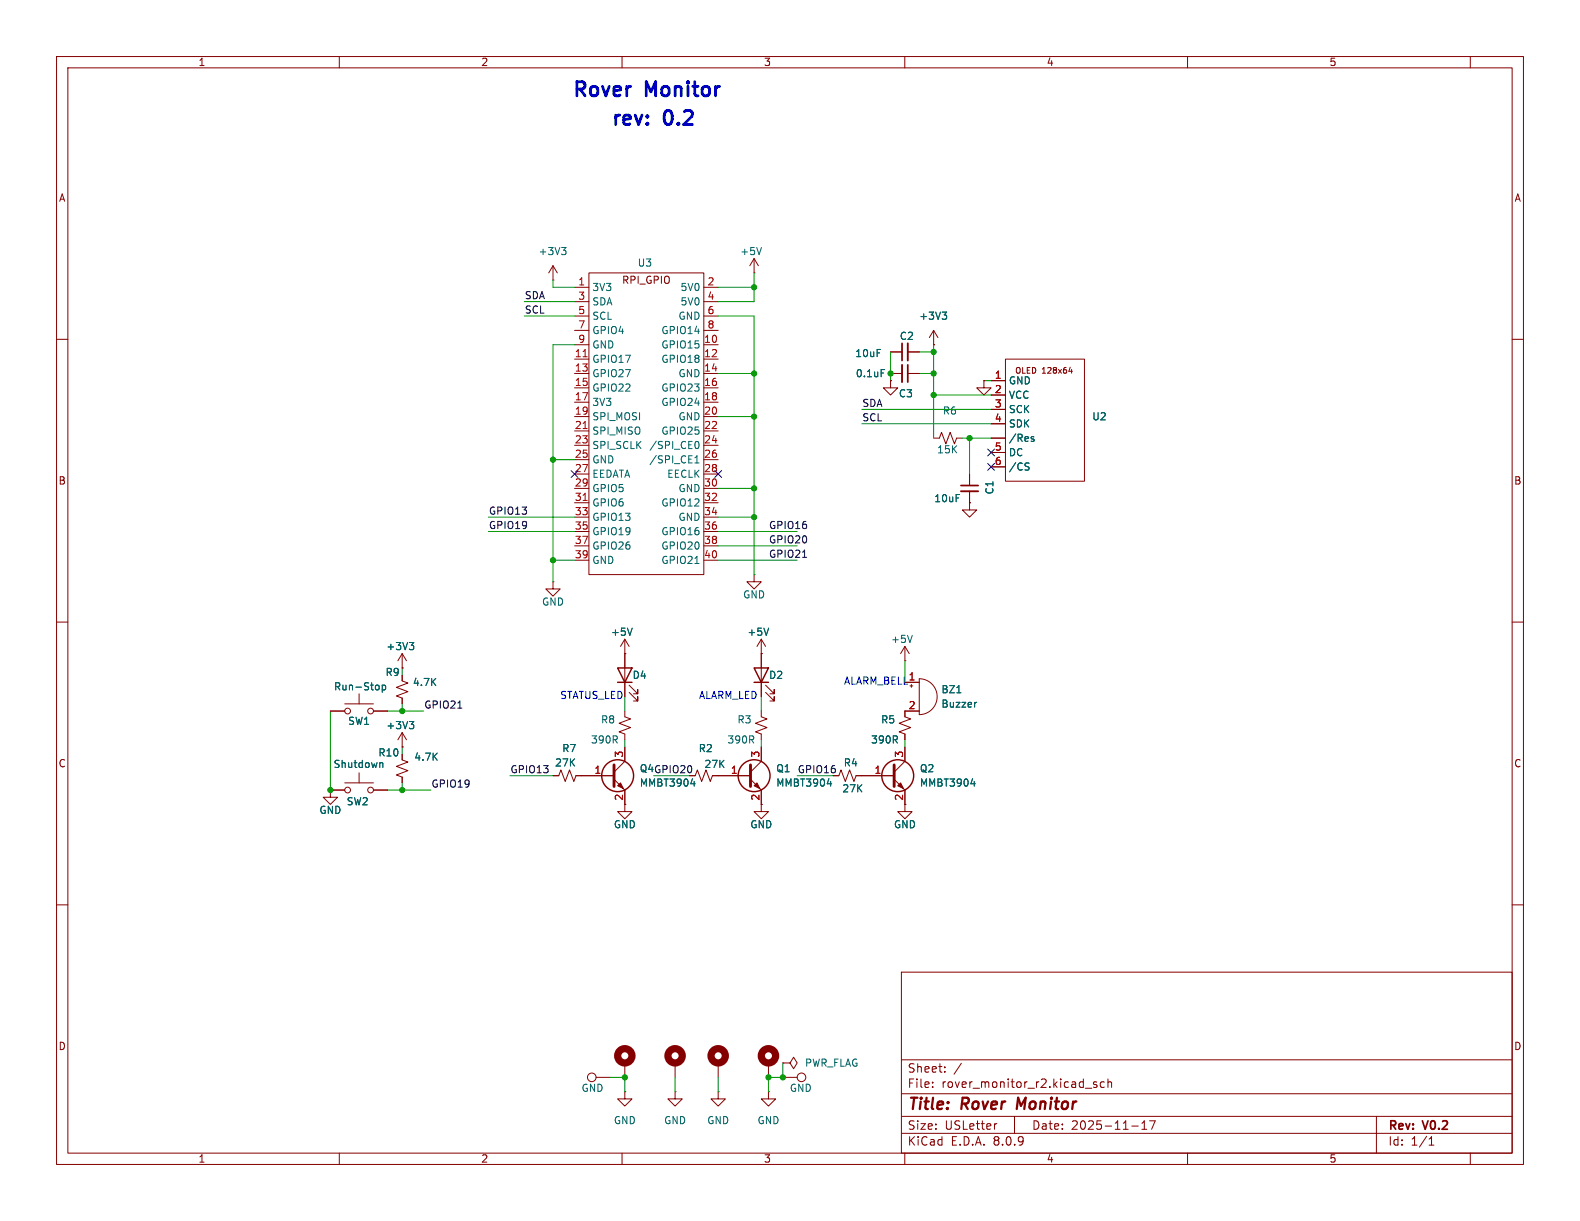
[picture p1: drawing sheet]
<svg xmlns="http://www.w3.org/2000/svg" width="279mm" height="216mm" viewBox="0 0 279 216" stroke-linecap="round" stroke-linejoin="round" font-family="sans-serif">
<g fill="none" stroke="#840000" stroke-width=".18">
<path d="M10 10h259.4v195.9h-259.4zM12 12h255.4v191.9h-255.4zM60 10v2M110 10v2M160 10v2M210 10v2M260 10v2M10 60h2M267.4 60h2M10 110h2M71.1 118.1h.1M71.1 115.6l-.7 1.2"/>
<path d="M71.1 115.6v2.5M71.1 115.6l.8 1.2M267.4 110h2M10 160h2M159.4 171.9h108v32h-108zM267.4 160h2M119.4 188v2.5M159.4 197.4h108M159.4 193.4h108M159.4 187.4h108M164.9 192.1v.2M164.9 191.4v.1"/>
<path d="M167.1 189.4v.2M167.1 188.7v.1M170 188l-1.3 1.9M176.3 198.7l-.3 .1M179.4 197.4v3M191.9 192.4h1.2M193.9 191.4l-.3-.1-.2 .2v.2l.5 .2v.3h-.5M195.3 191.4l-.4-.1-.3 .3v.4l.1 .2h.6M195.9 191.4l.2-.1 .4 .1 .1 .9M195.9 190.8v1.5M200.1 199.1h1.2M201.9 199.7h.9"/>
<path d="M201.9 198.6l.5-.4v1.5M203.3 198.2h1l-.7 1.5M243.4 197.4v6.5M60 203.9v2M110 203.9v2M159.4 200.4h108M160 203.9v2M210 203.9v2M252.7 202.5h.9M252.7 201.4l.4-.4v1.5M260 203.9v2"/>
</g>
<path d="M180 194.1l-.2 2" fill="none" stroke="#840000" stroke-width=".4"/>
<path d="M72.4 113.6h.8l-.5 .5M72.9 114.1l.3 .2v.3l-.3 .3" fill="none" stroke="#006464" stroke-width=".18"/>
<circle cx="119.4" cy="186.7" r="1.27" fill="none" stroke="#840000" stroke-width="1.3"/>
<path d="M104.1 48.3h20.4v53.3h-20.4z" fill="#fff"/>
<g fill="none" stroke="#840000" stroke-width=".18">
<path d="M97.8 49.5h.1M97.8 47l-.8 1.3M97.8 47v2.5M97.8 47l.8 1.3M101.6 50.8h2.5M101.6 53.3h2.5M101.6 55.9h2.5M101.6 58.4h2.5M104.1 48.3h20.4v53.3h-20.4zM124.5 50.8h2.5M124.5 53.3h2.5M124.5 55.9h2.5"/>
<path d="M124.5 58.4h2.5M133.3 48.3h.1M133.3 45.7l-.7 1.3M133.3 45.7v2.6M133.3 45.7l.8 1.3M165.1 58.4l.8 1.3M165.1 58.4v2.6M165.1 58.4l-.8 1.3M101.6 61h2.5M101.6 63.5h2.5M101.6 66h2.5M101.6 68.6h2.5"/>
<path d="M101.6 71.1h2.5M101.6 73.7h2.5M101.6 76.2h2.5M101.6 78.7h2.5M124.5 61h2.5M124.5 63.5h2.5M124.5 66h2.5M124.5 68.6h2.5M124.5 71.1h2.5M124.5 73.7h2.5M124.5 76.2h2.5M124.5 78.7h2.5"/>
<path d="M157.5 67.3v1.3h-1.3l1.3 1.3 1.2-1.3h-1.2M157.5 67.3h.1M157.5 66h2M157.5 62.2h2M160.5 66h2.1M160.5 62.2h2.1M165.1 77.5h1l.4-1 .8 2 .7-2 .8 2 .4-1h1M165.1 61h.1M174 67.3v1.3h-1.3l1.3 1.3 1.3-1.3h-1.3M174 67.3h.1M175.3 77.5h2.5M175.3 67.3h2.5"/>
<path d="M175.3 69.9h2.5M175.3 72.4h2.5M175.3 74.9h2.5M177.8 63.5h14v21.6h-14zM189 65.7h.6M189.5 65.3v.7M101.6 81.3h2.5M101.6 83.8h2.5M101.6 86.4h2.5M101.6 88.9h2.5M101.6 91.4h2.5M101.6 94h2.5"/>
<path d="M101.6 96.5h2.5M101.6 99.1h2.5M124.5 81.3h2.5M124.5 83.8h2.5M124.5 86.4h2.5M124.5 88.9h2.5M124.5 91.4h2.5M124.5 94h2.5M124.5 96.5h2.5M124.5 99.1h2.5M171.4 88.9v1.3h-1.2l1.2 1.2 1.3-1.2h-1.3M171.4 88.9h.1"/>
<path d="M171.4 83.8v2.1M171.4 86.9v2M175.3 80h2.5M175.3 82.6h2.5M71.1 119.4v1l1 .4-2 .7 2 .8-2 .8 1 .3v1.1M71.1 118.1h.1M97.8 102.9v1.2h1.3l-1.3 1.3-1.3-1.3h1.3M97.8 102.9h.1M110.5 115.6h.1M110.5 113l-.8 1.3M110.5 113v10.2M110.5 113l.8 1.3"/>
<path d="M133.3 101.6v1.3h1.3l-1.3 1.2-1.2-1.2h1.2M133.3 101.6h.1M134.6 115.6h.1M134.6 113v10.2M134.6 113l-.7 1.3M134.6 113l.8 1.3M160 116.8h.1M160 114.3v2.5M160 114.3l-.7 1.3M160 114.3l.8 1.3M58.4 139.7v1.3h1.3l-1.3 1.2-1.3-1.2h1.3M58.4 139.7h.1"/>
<path d="M58.4 139.7h2.6M58.4 125.7h2.6M61 138.4h5M61 124.5h5M63.5 122.7v1.8M63.5 136.7v1.7M66 139.7h2.6M66 125.7h2.6M71.1 132.1h.1M71.1 133.4v1l1 .3-2 .8 2 .8-2 .7 1 .4v1M71.1 129.5v2.6M71.1 129.5l-.7 1.3"/>
<path d="M71.1 129.5l.8 1.3M97.8 137.2h1l.4-1.1 .7 2.1 .8-2.1 .8 2.1 .4-1h6.7M108.6 137.8l1.9 1.9v3.8h1.3l-1.3 1.3-1.3-1.3h1.3M110.5 125.7v1l1 .4-2 .8 2 .8-2 .7 1 .4v1M110.5 132.1v2.5l-1.9 1.9M111.3 122.4l1.5 1.6v-.8v.8h-.8M111.3 121.2l1.5 1.5v-.8v.8h-.8M121.9 137.2h1l.4-1.1 .8 2.1 .7-2.1 .8 2.1 .4-1h6.7M132.7 137.8l1.9 1.9v3.8h1.3l-1.3 1.3-1.3-1.3h1.3M134.6 125.7v1l1 .4-2 .8 2 .8-2 .7 1 .4v1M134.6 132.1v2.5l-1.9 1.9M135.4 122.4l1.5 1.6v-.8v.8h-.8"/>
<path d="M135.4 121.2l1.5 1.5v-.8v.8h-.8M147.3 137.2h1l.4-1.1 .8 2.1 .7-2.1 .8 2.1 .4-1h6.7M158.1 137.8l1.9 1.9v3.8h1.3l-1.3 1.3-1.3-1.3h1.3M160 132.1v2.5l-1.9 1.9M160 120.7h2.6M160.9 121.3h.5M161.2 121v.5M162.6 125.7h-2.6v1l1 .4-2 .8 2 .8-2 .7 1 .4v1M162.6 120a3.2 3.2 0 0 1 3.1 3.2 3.2 3.2 0 0 1-3.1 3.2zM105.4 190.5h2.5M110.5 193v1.3h1.3l-1.3 1.3-1.3-1.3h1.3M110.5 193h.1"/>
<path d="M110.5 188v2.5M119.4 193v1.3h1.2l-1.2 1.3-1.3-1.3h1.3M119.4 193h.1M127 193v1.3h1.3l-1.3 1.3-1.3-1.3h1.3M127 193h.1M127 188v2.5M135.9 193v1.3h1.3l-1.3 1.3-1.3-1.3h1.3M135.9 193h.1M135.9 188v2.5M138.4 188h1.3l.6-1.1 .7 1.1-.7 1-.6-1M138.4 188h.1M138.4 190.5h2.6"/>
<circle cx="61.5" cy="125.7" r=".51"/>
<circle cx="61.5" cy="139.7" r=".51"/>
<circle cx="65.5" cy="125.7" r=".51"/>
<circle cx="65.5" cy="139.7" r=".51"/>
<circle cx="104.6" cy="190.5" r=".76"/>
<circle cx="141.7" cy="190.5" r=".76"/>
</g>
<path d="M103.1 63.1h.7M103.1 75.8h.7M103.1 88.5h.7" fill="none" stroke="#a90000" stroke-width=".18"/>
<g fill="none" stroke="#006464" stroke-width=".18">
<path d="M99.3 43.8h.8l-.4 .4M99.8 44.2l.3 .3v.3l-.3 .2M134.7 43.8l-.5 1.2M166.6 55.2h.8l-.4 .5M167.2 55.7l.2 .2v.3l-.2 .3M123 78.2l.2-.2a.68 .68 0 0 1 .4 .7 .68 .68 0 0 1-.4 .6l-.2-.1M155.8 65.3h.6M182.4 77.6l.5 .2-.1 .2h-.3M182.4 77.3h.4M122.9 81.9h.7M122.9 81l.3-.4v1.3M122.9 99.6h.7"/>
<path d="M181.5 81.9h.5M181.7 82.5l.3 .3-.3 .3M72.4 113.6h.8l-.5 .5M72.9 114.1l.3 .2v.3l-.3 .3M111.8 111.1l-.4 1.2M135.9 111.1l-.4 1.2M161.3 112.3l-.4 1.3M66.9 121.2l.1 .2-.1 .5M67.2 134.9h.4l.1 .8M67.6 121.1v1.3M67.6 121.2l.4-.1 .2 .3-.1 .5h-.5M72.4 127.6h.8l-.5 .5"/>
<path d="M72.9 128.1l.3 .2v.3l-.3 .2M122.2 138.6h.7M122.8 138.2v.8M146.3 138.6h.8M146.9 138.2v.8M169.2 122.5h.7M171.7 138.6h.8M172.3 138.2v.8M172.7 124.2l-.2 .1"/>
</g>
<g fill="none" stroke="#840000" stroke-width="1.3">
<circle cx="110.5" cy="186.7" r="1.27"/>
<circle cx="127" cy="186.7" r="1.27"/>
<circle cx="135.9" cy="186.7" r="1.27"/>
</g>
<path d="M159.5 64.5v3.1M160.5 60.7v3.1M169.9 86.9h3.1" fill="none" stroke="#840000" stroke-width=".33"/>
<path d="M159.5 60.7v3.1M160.5 64.5v3.1M169.9 85.9h3.1" fill="none" stroke="#840000" stroke-width=".3"/>
<g fill="none" stroke="#840000" stroke-width=".25">
<path d="M109.2 118.1h2.6l-1.3 2.6zM133.3 118.1h2.6l-1.3 2.6zM109.2 120.7h2.6M133.3 120.7h2.6"/>
<circle cx="109.2" cy="137.2" r="2.82"/>
<circle cx="133.3" cy="137.2" r="2.82"/>
<circle cx="158.7" cy="137.2" r="2.82"/>
</g>
<path d="M108.6 135.3v3.8M132.7 135.3v3.8M158.1 135.3v3.8" fill="none" stroke="#840000" stroke-width=".51"/>
<g fill="#840000" stroke="#840000" stroke-width=".18">
<path d="M109.2 138.9l.5-.5 .5 1z"/>
<path d="M158.7 138.9l.6-.5 .5 1z"/>
<path d="M133.3 138.9l.6-.5 .5 1z"/>
</g>
<path d="M141.9 98.5h.7M81 125.2h.7" fill="none" stroke="#0f0f0f" stroke-width=".18"/>
<g fill="none" stroke="#009600" stroke-width=".18">
<path d="M92.7 53.3h8.9M92.7 55.9h8.9M97.8 49.5v1.3h3.8M127 55.9h6.3v45.7M127 50.8h6.3M133.3 48.3v5h-6.3M101.6 61h-3.8v41.9M127 66h6.3M127 73.7h6.3M152.4 72.4h22.9M152.4 74.9h22.9M157.5 62.2v5.1"/>
<path d="M162.6 66h2.5M162.6 62.2h2.5M165.1 69.9h10.2M165.1 61v16.5M170.2 77.5h5.1M171.4 77.5v6.3M174 67.3h1.3M86.4 91.4h15.2M86.4 94h15.2M97.8 81.3h3.8M97.8 99.1h3.8M127 99.1h14"/>
<path d="M127 91.4h6.3M127 94h14M127 86.4h6.3M127 96.5h14M71.1 118.1v1.3M160 116.8v3.9M58.4 125.7v14M68.6 125.7h6.3M68.6 139.7h7.6M71.1 124.5v1.2M71.1 132.1v1.3M71.1 138.4v1.3"/>
<path d="M90.2 137.2h7.6M110.5 123.2v2.5M110.5 130.8v1.3M115.6 137.2h6.3M134.6 123.2v2.5M134.6 130.8v1.3M141 137.2h6.3M160 130.8v1.3M107.9 190.5h2.6v2.5M119.4 190.5v2.5M127 190.5v2.5M138.4 188v2.5h-2.5v2.5"/>
</g>
<path d="M174.7 79.4l1.2 1.2M175.9 79.4l-1.2 1.2M101 83.2l1.2 1.2M102.2 83.2l-1.2 1.2M126.4 83.2l1.2 1.2M127.6 83.2l-1.2 1.2M174.7 81.9l1.2 1.3M175.9 81.9l-1.2 1.3" fill="none" stroke="#000084" stroke-width=".18"/>
<g fill="#009600" stroke="#009600" stroke-width=".18">
<circle cx="133.3" cy="66" r=".46"/>
<circle cx="133.3" cy="73.7" r=".46"/>
<circle cx="133.3" cy="86.4" r=".46"/>
<circle cx="133.3" cy="91.4" r=".46"/>
<circle cx="97.8" cy="81.3" r=".46"/>
<circle cx="97.8" cy="99.1" r=".46"/>
<circle cx="133.3" cy="50.8" r=".46"/>
<circle cx="171.4" cy="77.5" r=".46"/>
<circle cx="165.1" cy="62.2" r=".46"/>
<circle cx="157.5" cy="66" r=".46"/>
<circle cx="165.1" cy="69.9" r=".46"/>
<circle cx="165.1" cy="66" r=".46"/>
<circle cx="71.1" cy="139.7" r=".46"/>
<circle cx="58.4" cy="139.7" r=".46"/>
<circle cx="71.1" cy="125.7" r=".46"/>
<circle cx="138.4" cy="190.5" r=".46"/>
<circle cx="135.9" cy="190.5" r=".46"/>
<circle cx="110.5" cy="190.5" r=".46"/>
</g>
<g font-size="3.5" fill="#0000c2">
<text x="101.1" y="17.3">Rover</text>
<text x="114.4" y="17.3">Monitor</text>
<text x="107.9" y="22.4">rev:</text>
<text x="117.6" y="22.4">0.2</text>
</g>
<g font-size="2.8" fill="#840000">
<text x="160.4" y="196.8">Title:</text>
<text x="170.1" y="196.8">Rover</text>
<text x="180.7" y="196.8">Monitor</text>
</g>
<g font-size="2.1" fill="#840000">
<text x="160.4" y="189.9">Sheet:</text>
<text x="160.4" y="192.6">File:</text>
<text x="166.5" y="192.6">rover_monitor_r2.kicad_sch</text>
<text x="160.4" y="202.8">KiCad</text>
<text x="160.4" y="200">Size:</text>
<text x="167.1" y="200">USLetter</text>
<text x="168.1" y="202.8">E.D.A.</text>
<text x="175.7" y="202.8">8.0.9</text>
<text x="182.4" y="200">Date:</text>
<text x="189.4" y="200">2025-11-17</text>
<text x="245.4" y="200.2">Rev:</text>
<text x="245.4" y="202.8">Id:</text>
<text x="249.5" y="202.8">1/1</text>
<text x="251.8" y="200.2">V0.2</text>
</g>
<g font-size="1.8" fill="#840000">
<text x="35" y="11.9">1</text>
<text x="85" y="11.9">2</text>
<text x="135" y="11.9">3</text>
<text x="185" y="11.9">4</text>
<text x="235" y="11.9">5</text>
<text x="10.3" y="35.9">A</text>
<text x="267.7" y="35.9">A</text>
<text x="109.9" y="50.4">RPI_GPIO</text>
<text x="10.3" y="85.9">B</text>
<text x="267.7" y="85.9">B</text>
<text x="10.3" y="135.9">C</text>
<text x="267.7" y="135.9">C</text>
<text x="110.2" y="141.7" transform="rotate(-90 110.2 141.7)">2</text>
<text x="159.8" y="141.7" transform="rotate(-90 159.8 141.7)">2</text>
<text x="10.3" y="185.9">D</text>
<text x="267.7" y="185.9">D</text>
<text x="35" y="205.8">1</text>
<text x="85" y="205.8">2</text>
<text x="135" y="205.8">3</text>
<text x="185" y="205.8">4</text>
<text x="235" y="205.8">5</text>
</g>
<g font-size="1.8" fill="#006464">
<text x="95.1" y="45.3">+3V3</text>
<text x="112.7" y="47.3">U3</text>
<text x="130.8" y="45.3">+5V</text>
<text x="104.6" y="51.7">3V3</text>
<text x="120.2" y="51.7">5V0</text>
<text x="104.6" y="54.2">SDA</text>
<text x="104.6" y="56.7">SCL</text>
<text x="104.6" y="59.3">GPIO4</text>
<text x="116.9" y="59.3">GPIO14</text>
<text x="119.9" y="56.7">GND</text>
<text x="120.2" y="54.2">5V0</text>
<text x="162.5" y="56.7">+3V3</text>
<text x="104.6" y="64.4">GPIO17</text>
<text x="104.6" y="61.8">GND</text>
<text x="116.9" y="61.8">GPIO15</text>
<text x="116.9" y="64.4">GPIO18</text>
<text x="151.1" y="63.3">10uF</text>
<text x="159" y="60.3">C2</text>
<text x="104.6" y="66.9">GPIO27</text>
<text x="104.6" y="69.4">GPIO22</text>
<text x="104.6" y="72">3V3</text>
<text x="116.9" y="69.4">GPIO23</text>
<text x="116.9" y="72">GPIO24</text>
<text x="119.9" y="66.9">GND</text>
<text x="151.2" y="66.9">0.1uF</text>
<text x="158.9" y="70.5">C3</text>
<text x="178.3" y="68.2">GND</text>
<text x="178.3" y="70.7">VCC</text>
<text x="104.6" y="74.5">SPI_MOSI</text>
<text x="104.6" y="77.1">SPI_MISO</text>
<text x="116.9" y="77.1">GPIO25</text>
<text x="119.9" y="74.5">GND</text>
<text x="166.6" y="73.5">R6</text>
<text x="178.3" y="73.3">SCK</text>
<text x="178.3" y="75.8">SDK</text>
<text x="193" y="74.5">U2</text>
<text x="104.6" y="79.6">SPI_SCLK</text>
<text x="104.6" y="82.1">GND</text>
<text x="114.7" y="79.6">/SPI_CE0</text>
<text x="114.7" y="82.1">/SPI_CE1</text>
<text x="165.6" y="80.4">15K</text>
<text x="178.3" y="78.3">/Res</text>
<text x="178.3" y="80.9">DC</text>
<text x="178.3" y="83.4">/CS</text>
<text x="104.6" y="84.7">EEDATA</text>
<text x="104.6" y="87.2">GPIO5</text>
<text x="104.6" y="89.8">GPIO6</text>
<text x="116.9" y="89.8">GPIO12</text>
<text x="117.9" y="84.7">EECLK</text>
<text x="119.9" y="87.2">GND</text>
<text x="165.1" y="89">10uF</text>
<text x="175.9" y="87.5" transform="rotate(-90 175.9 87.5)">C1</text>
<text x="104.6" y="92.3">GPIO13</text>
<text x="104.6" y="94.8">GPIO19</text>
<text x="116.9" y="94.8">GPIO16</text>
<text x="119.9" y="92.3">GND</text>
<text x="104.6" y="97.4">GPIO26</text>
<text x="104.6" y="99.9">GND</text>
<text x="116.9" y="97.4">GPIO20</text>
<text x="116.9" y="99.9">GPIO21</text>
<text x="95.8" y="107.3">GND</text>
<text x="131.3" y="106">GND</text>
<text x="107.9" y="112.6">+5V</text>
<text x="132.1" y="112.6">+5V</text>
<text x="157.5" y="113.9">+5V</text>
<text x="68.1" y="119.7">R9</text>
<text x="68.2" y="115.2">+3V3</text>
<text x="59" y="122.3">Run-Stop</text>
<text x="72.9" y="121.5">4.7K</text>
<text x="111.8" y="120.2">D4</text>
<text x="135.9" y="120.2">D2</text>
<text x="166.4" y="122.8">BZ1</text>
<text x="166.4" y="125.3">Buzzer</text>
<text x="61.5" y="128.4">SW1</text>
<text x="68.2" y="129.1">+3V3</text>
<text x="104.4" y="131.7">390R</text>
<text x="106.2" y="128.1">R8</text>
<text x="128.5" y="131.7">390R</text>
<text x="130.3" y="128.1">R3</text>
<text x="153.9" y="131.7">390R</text>
<text x="155.7" y="128.1">R5</text>
<text x="58.9" y="136">Shutdown</text>
<text x="66.8" y="134">R10</text>
<text x="73.2" y="134.7">4.7K</text>
<text x="98.1" y="135.7">27K</text>
<text x="99.3" y="133.2">R7</text>
<text x="113" y="136.8">Q4</text>
<text x="123.5" y="133.2">R2</text>
<text x="124.5" y="136">27K</text>
<text x="137.2" y="136.8">Q1</text>
<text x="149.1" y="135.7">R4</text>
<text x="162.6" y="136.8">Q2</text>
<text x="61.2" y="142.6">SW2</text>
<text x="113" y="139.3">MMBT3904</text>
<text x="137.2" y="139.3">MMBT3904</text>
<text x="148.9" y="140.3">27K</text>
<text x="162.6" y="139.3">MMBT3904</text>
<text x="56.4" y="144.1">GND</text>
<text x="108.5" y="146.7">GND</text>
<text x="132.6" y="146.7">GND</text>
<text x="158" y="146.7">GND</text>
<text x="142.2" y="188.8">PWR_FLAG</text>
<text x="102.7" y="193.3">GND</text>
<text x="139.6" y="193.3">GND</text>
<text x="108.5" y="199">GND</text>
<text x="117.3" y="199">GND</text>
<text x="125" y="199">GND</text>
<text x="133.9" y="199">GND</text>
</g>
<g font-size="1.8" fill="#0f0f0f">
<text x="92.7" y="53">SDA</text>
<text x="92.7" y="55.5">SCL</text>
<text x="152.4" y="72">SDA</text>
<text x="152.4" y="74.6">SCL</text>
<text x="86.4" y="93.6">GPIO19</text>
<text x="86.4" y="91.1">GPIO13</text>
<text x="135.9" y="93.6">GPIO16</text>
<text x="135.9" y="98.7">GPIO21</text>
<text x="135.9" y="96.2">GPIO20</text>
<text x="74.9" y="125.4">GPIO21</text>
<text x="90.2" y="136.8">GPIO13</text>
<text x="113" y="136.8">Q4GPIO20</text>
<text x="141" y="136.8">GPIO16</text>
<text x="76.2" y="139.4">GPIO19</text>
</g>
<g font-size="1.8" fill="#a90000">
<text x="102.2" y="50.5">1</text>
<text x="102.2" y="53.1">3</text>
<text x="125" y="50.5">2</text>
<text x="125" y="53.1">4</text>
<text x="102.2" y="55.6">5</text>
<text x="102.2" y="58.2">7</text>
<text x="125" y="55.6">6</text>
<text x="125" y="58.2">8</text>
<text x="101.6" y="63.2">11</text>
<text x="101.6" y="65.8">13</text>
<text x="102.2" y="60.7">9</text>
<text x="124.4" y="60.7">10</text>
<text x="124.4" y="63.2">12</text>
<text x="124.4" y="65.8">14</text>
<text x="101.6" y="68.3">15</text>
<text x="101.6" y="70.9">17</text>
<text x="124.4" y="68.3">16</text>
<text x="124.4" y="70.9">18</text>
<text x="175.8" y="67.1">1</text>
<text x="175.8" y="69.6">2</text>
<text x="101.6" y="73.4">19</text>
<text x="101.6" y="75.9">21</text>
<text x="124.4" y="73.4">20</text>
<text x="124.4" y="75.9">22</text>
<text x="175.8" y="72.1">3</text>
<text x="175.8" y="74.7">4</text>
<text x="101.6" y="78.5">23</text>
<text x="101.6" y="81">25</text>
<text x="101.6" y="83.6">27</text>
<text x="124.4" y="78.5">24</text>
<text x="124.4" y="81">26</text>
<text x="124.4" y="83.6">28</text>
<text x="175.8" y="79.8">5</text>
<text x="175.8" y="82.3">6</text>
<text x="101.6" y="86.1">29</text>
<text x="101.6" y="88.6">31</text>
<text x="124.4" y="86.1">30</text>
<text x="124.4" y="88.6">32</text>
<text x="101.6" y="91.2">33</text>
<text x="101.6" y="93.7">35</text>
<text x="124.4" y="91.2">34</text>
<text x="124.4" y="93.7">36</text>
<text x="101.6" y="96.3">37</text>
<text x="101.6" y="98.8">39</text>
<text x="124.4" y="96.3">38</text>
<text x="124.4" y="98.8">40</text>
<text x="160.6" y="120.4">1</text>
<text x="160.6" y="125.5">2</text>
<text x="105" y="136.9">1</text>
<text x="110.2" y="134.1" transform="rotate(-90 110.2 134.1)">3</text>
<text x="129.2" y="136.9">1</text>
<text x="134.4" y="134.1" transform="rotate(-90 134.4 134.1)">3</text>
<text x="154.6" y="136.9">1</text>
<text x="159.8" y="134.1" transform="rotate(-90 159.8 134.1)">3</text>
<text x="134.4" y="141.7" transform="rotate(-90 134.4 141.7)">2</text>
</g>
<g font-size="1.8" fill="#0000c2">
<text x="99" y="123.8">STATUS_LED</text>
<text x="123.5" y="123.8">ALARM_LED</text>
<text x="149.2" y="121.3">ALARM_BELL</text>
</g>
<text font-size="1.4" fill="#006464" x="179.4" y="66.3">OLED</text>
<text font-size="1.4" fill="#840000" x="184.3" y="66.3">128x64</text>
</svg>
